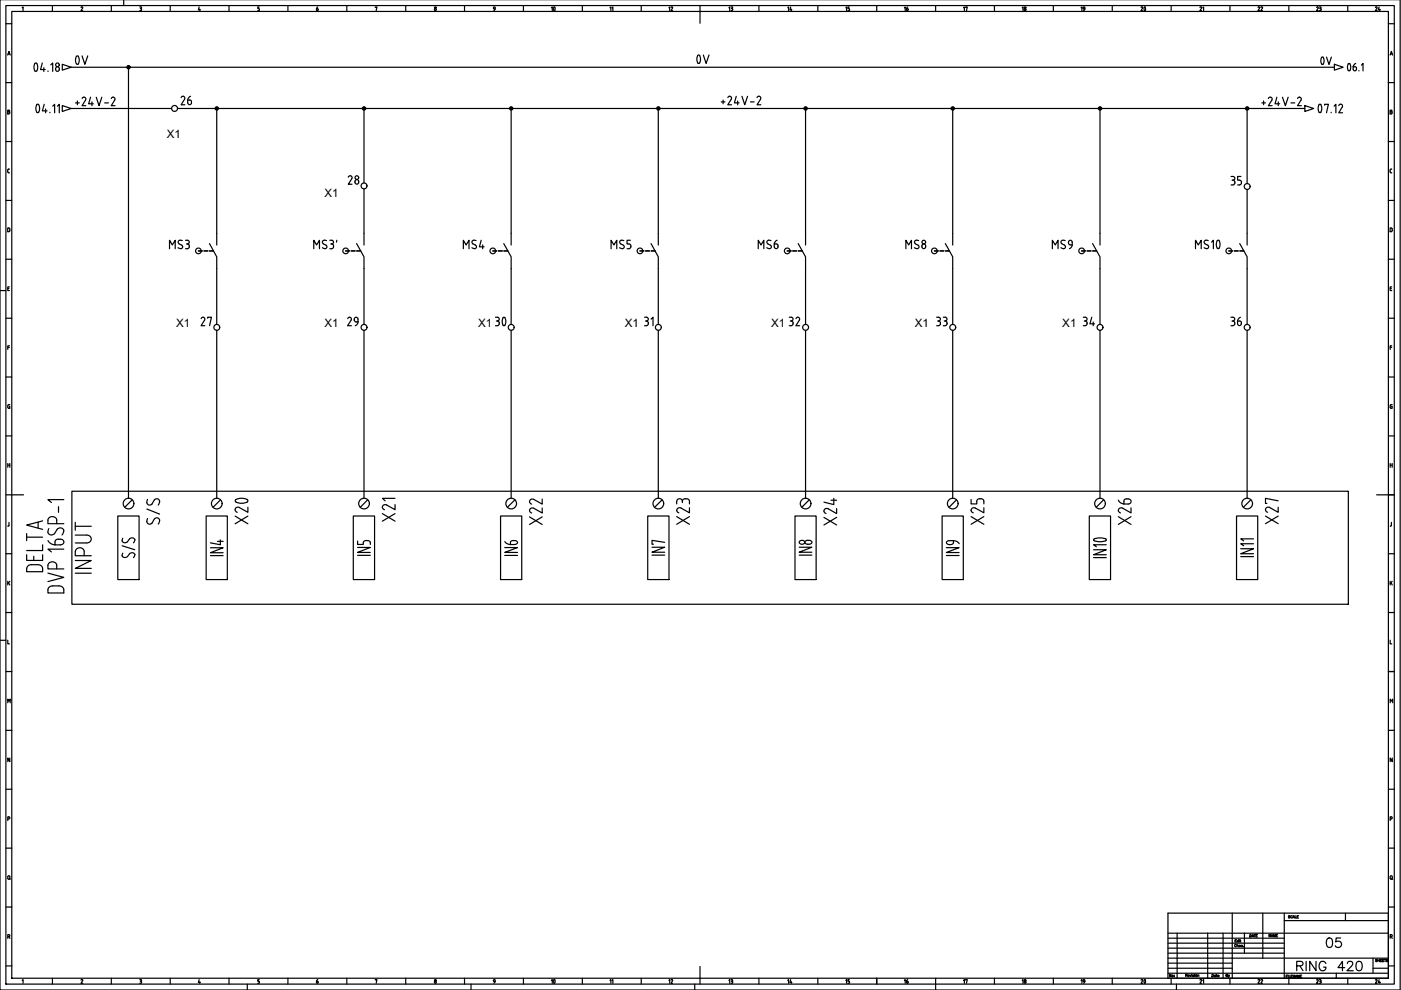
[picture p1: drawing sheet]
<svg xmlns="http://www.w3.org/2000/svg" width="297mm" height="210mm" viewBox="0 0 297 210" stroke-linecap="round" stroke-linejoin="round" font-family="sans-serif">
<!-- layer: 035 -->
<g fill="none" stroke="#000" stroke-width=".25">
<path d="M26.2 -.1v1.3M296.9 -.1v210h-296.9v-210M1.2 5h1.3M1.2 17.5h1.3M1.6 11.7l.3-.8 .3 .8M1.7 11.5h.4M2.5 2.4h291.9v205h-291.9zM4.7 1.6l.2-.1v.8M11.1 1.2v1.2M17.3 1.5l-.1 .1M17.4 1.5l.1 .2M17.5 1.7l-.3 .6h.3"/>
<path d="M23.6 1.2v1.2M29.6 1.5h.2M29.7 1.8h.1M29.8 1.5l.2 .1-.2 .2M29.8 1.8l.2 .2v.2l-.4 .1M36.1 1.2v1.2M42.2 1.5l-.1 .6h.4M42.4 1.9v.4M48.6 1.2v1.2M54.9 1.5h-.2v.3l.3 .2M55 2v.1M55 2.1l-.3 .2"/>
<path d="M61 1.2v1.2M73.5 1.2v1.2M79.6 1.6l.3-.1-.1 .8M86 1.2v1.2M98.5 1.2v1.2M111 1.2v1.2M123.5 1.2v1.2M136 1.2v1.2M148.4 1.2v1.2M160.9 1.2v1.2M173.4 1.2v1.2M185.9 1.2v1.2"/>
<path d="M198.4 1.2v1.2M210.8 1.2v1.2M223.3 1.2v1.2M235.8 1.2v1.2M248.3 1.2v1.2M260.8 1.2v1.2M273.3 1.2v1.2M285.7 1.2v1.2M294.3 5h1.3M294.3 17.5h1.3M294.7 11.7l.3-.8 .3 .8M294.8 11.5h.4"/>
<path d="M1.2 30h1.3M1.7 36.4l.3 .2M1.9 23.7l.2 .2-.1 .2-.4 .1v-.8h.4v.3h-.4M2 35.8l-.3 .1-.1 .5M294.3 30h1.3M294.7 36.1v.3M294.7 36.4l.2 .2M294.9 36.6h.2M294.9 35.8h.2M294.9 35.8l-.2 .3M295 23.7l.2 .2-.1 .2-.4 .1v-.8h.4v.3h-.4M1.2 42.5h1.3"/>
<path d="M1.2 55h1.3M2.1 48.6v.3M2.1 48.6l-.1-.2-.4-.1v.8l.4-.1 .1-.1M294.3 42.5h1.3M294.3 55h1.3M294.9 48.3h-.2v.8h.2M294.9 48.3l.2 .1 .1 .5-.3 .2M0 61.6h1.2M1.2 79.9h1.3M1.3 67.5h1.2M1.7 61.2h.2M1.7 73.7h.3"/>
<path d="M2 60.8h-.3v.8h.3M2 73.3h-.3v.8M294.3 79.9h1.3M294.4 67.5h1.2M294.7 61.2h.3M294.7 73.7h.4M295.1 60.8h-.4v.8h.4M295.1 73.3h-.4v.8M1.3 92.4h1.2M1.7 98.6h.4M1.7 98.3v.8M1.9 85.8h.2"/>
<path d="M1.9 85.8l-.2 .2v.4M1.9 86.1h.2v.5l-.4-.1v-.1M2.1 98.3v.8M294.4 92.4h1.2M294.7 98.3v.8M294.7 98.6h.5M295 85.8h.2M295 85.8l-.3 .2v.4M295 86.1h.2v.5l-.4-.1-.1-.1M295.2 98.3v.8M1.3 104.9h1.2M1.3 117.4h1.2"/>
<path d="M1.9 110.8v.6l-.2 .1M294.4 104.9h1.2M294.4 117.4h1.2M294.7 111.5h.1M295 110.8v.6l-.2 .1M0 135.8h1.2M1.3 129.9h1.2M1.7 135.7v.8h.3M1.7 123.2v.8M1.8 123.5l.3 .5M2.1 123.2l-.4 .5M294.4 129.9h1.2"/>
<path d="M294.7 135.7v.8h.4M294.7 123.2v.8M294.9 123.5l.3 .5M295.2 123.2l-.5 .5M1.3 142.4h1.2M1.3 154.8h1.2M1.7 149v-.8l.2 .5 .3-.5v.8M294.4 142.4h1.2M294.4 154.8h1.2M1.3 167.3h1.2M1.3 179.8h1.2M1.7 173.6h.3v-.4h-.3v.8"/>
<path d="M2.1 160.7v.8l-.4-.8v.8M294.4 167.3h1.2M294.4 179.8h1.2M294.7 173.6h.4v-.4h-.4v.8M295.2 160.7v.8l-.5-.8v.8M1.3 192.3h1.2M1.7 186.2l.2 .3 .2-.3M1.7 198.6l.3-.1v-.3h-.3v.8M1.9 198.6l.2 .4M1.9 186.3l.3 .2M2.1 185.9v.3M2.1 185.9l-.2-.2h-.2v.5"/>
<path d="M247.6 200h24.7M247.6 198.9h24.7M249.6 197.9v9.5M256.1 197.9v9.5M259.3 197.9v9.5M263.8 197.9v4.2M267.7 193.6v9.6M272.3 195.2h22.1M285.3 193.6v1.6M294.4 192.3h1.2M294.7 198.6l.4-.1v-.3h-.4v.8M295 198.6l.2 .4"/>
<path d="M1.3 204.8h1.2M4.7 207.9l.2-.2v.8M11.1 207.4v1.3M17.3 207.7l-.1 .1M17.4 207.7l.1 .3M17.5 208l-.3 .5h.3M23.6 207.4v1.3M29.6 207.7h.2M29.7 208h.1M29.8 207.7l.2 .2-.2 .1M29.8 208l.2 .2v.2l-.4 .1M36.1 207.4v1.3"/>
<path d="M42.2 207.7l-.1 .6h.4M42.4 208.1v.4M48.6 207.4v1.3M52.4 208.7v1.2M54.9 207.7h-.2v.3l.3 .2M55 208.2v.1M55 208.3l-.3 .2M61 207.4v1.3M73.5 207.4v1.3M79.6 207.8l.3-.1-.1 .8M86 207.4v1.3M98.5 207.4v1.3"/>
<path d="M99.9 208.7v1.2M111 207.4v1.3M123.5 207.4v1.3M136 207.4v1.3M147.3 208.7v1.2M148.4 207.4v1.3M160.9 207.4v1.3M173.4 207.4v1.3M185.9 207.4v1.3M198.4 207.4v2.5M210.8 207.4v1.3M223.3 207.4v1.3"/>
<path d="M235.8 207.4v1.3M247.6 203.2h13.7M247.6 204.2h13.7M247.6 205.3h13.7M247.6 202.1h24.7M247.6 201h24.7M247.6 206.3h46.8M248.3 207.4v1.3M249.4 208.7v1.2M291.1 205.3h3.3M294.4 204.8h1.2"/>
<circle cx="92.3" cy="2" r=".2"/>
<circle cx="92.3" cy="1.6" r=".18"/>
<circle cx="92.3" cy="208.3" r=".21"/>
<circle cx="92.3" cy="207.9" r=".18"/>
</g>
<!-- layer: 07 -->
<path d="M1.2 1.2h294.4v207.5h-294.4zM148.4 2.4v2.5M2.5 104.9h2.5M291.9 104.9h2.5M247.6 193.6h46.8v13.8h-46.8zM247.6 197.9h46.8M261.3 193.6v13.8M272.3 193.6v13.8M148.4 204.9v2.5M261.3 203.2h33.1" fill="none" stroke="#000" stroke-width=".25"/>
<!-- layer: 025 -->
<g fill="none" stroke="#000" stroke-width=".25">
<path d="M261.9 199.5h.1M262.2 199.2h-.3v.5h.3M262.6 199.5l-.2-.1-.1 .2 .1 .1h.2M262.6 199.2v.5M262.7 199.3h.1M262.8 199.4v.3M262.9 199.4h.2M263 199.2l.1 .5M265 198.2h.3l-.1 .4-.2 .1zM265.4 198.7l.2-.5 .2 .5M265.5 198.5h.2M265.9 198.2h.3"/>
<path d="M266 198.2v.5M266.3 198.4h.2M266.6 198.2h-.3v.5h.3M269.4 198.1v.5l-.4-.5v.5M269.5 198.6l.2-.5 .2 .5M269.6 198.5h.2M270 198.6v-.5l.2 .5 .2-.5v.5M270.6 198.4h.2M270.9 198.1h-.3v.5h.3M273.5 194.2h-.3l.3 .4h-.3M274 194.3a.18 .18 0 0 0-.2-.2 .18 .18 0 0 0-.2 .2v.2a.18 .18 0 0 0 .2 .1 .18 .18 0 0 0 .2-.1M274.1 194.6l.2-.5 .2 .5"/>
<path d="M274.2 194.5h.2M274.6 194.1v.5h.3M275 194.4h.2M275.3 194.1h-.3v.5h.3M248.3 206.6v.5l-.3-.5v.5M249 206.8h.1M249 207.1h.1M251.4 206.8l.3-.1v-.1l-.3-.1v.5M251.5 206.8l.2 .2M251.9 206.9h.2v-.2l-.2 .3h.2M262.1 200.4a.18 .18 0 0 0-.2-.2 .18 .18 0 0 0-.1 .2v.1a.18 .18 0 0 0 .1 .2 .18 .18 0 0 0 .2-.1M262.3 200.5l.2-.1 .1 .3"/>
<path d="M262.3 200.2v.5M262.7 200.5h.3v-.1a.18 .18 0 0 0-.3 .2 .16 .16 0 0 0 .3 .1M263.4 200.5v-.1a.16 .16 0 0 0-.2 .1 .16 .16 0 0 0 0 .2 .16 .16 0 0 0 .2 0M263.6 200.7h.1M292 203.5h-.4l.4 .2-.1 .2-.3-.1M292.1 203.4v.5M292.1 203.6h.4M292.5 203.4v.5M292.7 203.6h.2M293 203.4h-.3v.5h.3M293.1 203.6h.2M293.4 203.4h-.3v.5h.3"/>
<path d="M293.5 203.4h.3M293.7 203.4v.5M294.3 203.5h-.4l.4 .2-.1 .2-.3-.1"/>
<circle cx="248.6" cy="206.9" r=".17"/>
</g>
<!-- layer: SYMS -->
<g fill="none" stroke="#000" stroke-width=".25">
<path d="M42.1 53.2h.8M43.2 53.2h.9M44.4 51.6l1.6 2.9v2.5M44.4 53.2h.9M46 49.5v2.5M73.3 53.2h.8M74.4 53.2h.9M75.6 51.6l1.6 2.9v2.5M75.6 53.2h.9M77.2 49.5v2.5M104.5 53.2h.8M105.7 53.2h.8"/>
<path d="M106.8 51.6l1.6 2.9v2.5M106.8 53.2h.9M108.4 49.5v2.5M135.7 53.2h.8M136.9 53.2h.8M138 51.6l1.6 2.9v2.5M138 53.2h.9M139.6 49.5v2.5M169.2 51.6l1.6 2.9v2.5M169.2 53.2h.9M170.8 49.5v2.5M198.1 53.2h.8"/>
<path d="M199.3 53.2h.8M200.4 51.6l1.6 2.9v2.5M200.5 53.2h.8M202 49.5v2.5M229.3 53.2h.8M230.5 53.2h.8M231.6 51.6l1.6 2.9v2.5M231.7 53.2h.8M233.2 49.5v2.5M260.5 53.2h.9M261.7 53.2h.8M262.8 51.6l1.6 2.9v2.5"/>
<path d="M262.9 53.2h.8M264.4 49.5v2.5M15.2 104.2h270.7v23.9h-270.7zM25 109.4h4.5v13.5h-4.5zM43.7 109.4h4.5v13.5h-4.5zM74.9 109.4h4.5v13.5h-4.5zM78 106l-1.6 1.6M106.1 109.4h4.5v13.5h-4.5zM109.2 106l-1.6 1.6M137.3 109.4h4.5v13.5h-4.5zM140.4 106l-1.6 1.6M168.6 109.4h4.4v13.5h-4.4z"/>
<path d="M171.6 106l-1.6 1.6M199.7 109.4h4.5v13.5h-4.5zM202.8 106l-1.6 1.6M230.9 109.4h4.6v13.5h-4.6zM234 106l-1.6 1.6M262.2 109.4h4.5v13.5h-4.5zM265.2 106l-1.6 1.6"/>
<circle cx="27.3" cy="14.2" r=".35"/>
<circle cx="27.3" cy="14.2" r=".22"/>
<circle cx="27.3" cy="14.2" r=".12"/>
<circle cx="46" cy="23" r=".35"/>
<circle cx="46" cy="23" r=".22"/>
<circle cx="46" cy="23" r=".12"/>
<circle cx="77.2" cy="23" r=".35"/>
<circle cx="77.2" cy="23" r=".22"/>
<circle cx="77.2" cy="23" r=".12"/>
<circle cx="108.4" cy="23" r=".35"/>
<circle cx="108.4" cy="23" r=".22"/>
<circle cx="108.4" cy="23" r=".12"/>
<circle cx="139.6" cy="23" r=".35"/>
<circle cx="139.6" cy="23" r=".22"/>
<circle cx="139.6" cy="23" r=".12"/>
<circle cx="170.8" cy="23" r=".35"/>
<circle cx="170.8" cy="23" r=".22"/>
<circle cx="170.8" cy="23" r=".12"/>
<circle cx="202" cy="23" r=".35"/>
<circle cx="202" cy="23" r=".22"/>
<circle cx="202" cy="23" r=".12"/>
<circle cx="233.2" cy="23" r=".35"/>
<circle cx="233.2" cy="23" r=".22"/>
<circle cx="233.2" cy="23" r=".12"/>
<circle cx="264.4" cy="23" r=".35"/>
<circle cx="264.4" cy="23" r=".22"/>
<circle cx="264.4" cy="23" r=".12"/>
<circle cx="42.1" cy="53.2" r=".6"/>
<circle cx="73.3" cy="53.2" r=".6"/>
<circle cx="104.5" cy="53.2" r=".6"/>
<circle cx="135.7" cy="53.2" r=".6"/>
<circle cx="198.1" cy="53.2" r=".6"/>
<circle cx="229.3" cy="53.2" r=".6"/>
<circle cx="260.5" cy="53.2" r=".6"/>
<circle cx="27.3" cy="106.8" r="1.13"/>
<circle cx="77.2" cy="106.8" r="1.13"/>
<circle cx="108.4" cy="106.8" r="1.13"/>
<circle cx="139.6" cy="106.8" r="1.13"/>
<circle cx="170.8" cy="106.8" r="1.13"/>
<circle cx="202" cy="106.8" r="1.13"/>
<circle cx="233.2" cy="106.8" r="1.13"/>
<circle cx="264.4" cy="106.8" r="1.13"/>
</g>
<!-- layer: TAGS -->
<g fill="none" stroke="#000" stroke-width=".25">
<path d="M35.9 52.7v-1.8l.6 1 .6-1v1.8M38.6 51a.47 .47 0 0 0-.6 0 .47 .47 0 0 0 0 .7l.5 .3a.44 .44 0 0 1 .1 .6 .44 .44 0 0 1-.7 0l-.2-.1M39.3 50.9h.4a.39 .39 0 0 1 .4 .4 .39 .39 0 0 1-.4 .4M39.5 51.7h.2M39.7 51.7a.51 .51 0 0 1 .4 .5 .51 .51 0 0 1-.4 .5h-.4M66.5 52.7v-1.8l.6 1 .6-1v1.8M68.4 52.5l.5 .2M69.2 51a.47 .47 0 0 0-.7 0 .47 .47 0 0 0 .1 .7l.7 .5-.1 .4-.3 .1M69.9 50.9h.4a.39 .39 0 0 1 .4 .4 .39 .39 0 0 1-.4 .4M70.1 51.7h.2M70.3 51.7a.51 .51 0 0 1 .4 .5 .51 .51 0 0 1-.4 .5h-.4M71.4 50.9l-.1 .4"/>
<path d="M98.2 52.7v-1.8l.6 1 .6-1v1.8M100.2 51.7l.6 .3a.43 .43 0 0 1 .1 .6 .43 .43 0 0 1-.7 0l-.1-.1M100.9 51a.47 .47 0 0 0-.6 0 .47 .47 0 0 0 0 .7M102 50.9l-.4 1.4h1M102.3 51.9v.8M129.6 52.7v-1.8l.6 1 .6-1v1.8M131.6 51.7l.5 .3a.44 .44 0 0 1 .1 .6 .44 .44 0 0 1-.7 0l-.1-.1M132.3 51a.47 .47 0 0 0-.7 0 .47 .47 0 0 0 0 .7M133.6 50.9h-.7v.8h.5a.51 .51 0 0 1 .4 .5 .51 .51 0 0 1-.4 .5h-.5M192.1 52.7v-1.8l.6 1 .6-1v1.8M194.8 51a.47 .47 0 0 0-.7 0 .47 .47 0 0 0 0 .7l.5 .3a.44 .44 0 0 1 .1 .6 .44 .44 0 0 1-.6 0l-.2-.1M195.5 52.1v.2"/>
<path d="M195.5 52.1a.42 .42 0 0 1 .5-.4 .42 .42 0 0 1 .3 .6 .39 .39 0 0 1-.4 .4 .39 .39 0 0 1-.4-.4M223.1 52.7v-1.8l.6 1 .6-1v1.8M225.8 51a.48 .48 0 0 0-.6 0 .48 .48 0 0 0 0 .7l.5 .3a.44 .44 0 0 1 .1 .6 .44 .44 0 0 1-.7 0l-.2-.1M226.5 51.3a.47 .47 0 0 0 .4 .6M226.5 51.3a.39 .39 0 0 1 .4-.4 .39 .39 0 0 1 .4 .4M226.9 51.9h.4M227.3 51.3a1.15 1.15 0 0 1-.6 1.4M253.5 52.7v-1.8l.6 1 .6-1v1.8M255.3 52.5l.6 .2M256.2 51a.47 .47 0 0 0-.7 0 .47 .47 0 0 0 0 .7l.8 .5-.1 .4-.3 .1M256.9 51.3l.4-.4v1.8M258.5 51a1.68 1.68 0 0 1 0 1.6"/>
<path d="M258.5 51l-.2-.1a1.19 1.19 0 0 0 0 1.8l.2-.1M25.9 115.7l2.7 .9M26 117.3l-.1 .5M26 114.1a.62 .62 0 0 0 .1 .9 .62 .62 0 0 0 .9-.1M28.6 117.6l-.3 .6M28.6 117.6a.68 .68 0 0 0-1.1-.2l-.5 .6-.4 .2a.58 .58 0 0 1-.7-.4M44.6 116.1h2.7l-2.7 1.1h2.7M44.6 117.8h2.7M46.7 114.5v1l-2.1-.4M75.8 116.1h2.7l-2.7 1h2.7M75.8 117.7h2.7M77.6 114.6a.71 .71 0 0 1 .9 .4"/>
<path d="M77.6 114.6l-.5 .2-.1 .6h-1.2v-.7M78.5 115v.4M107 116.1h2.7l-2.7 1h2.7M107 117.8h2.7M107 114.8a1.4 1.4 0 0 0 1.2 .7M108.4 114.7l.4-.1a.58 .58 0 0 1 .6 .1 .58 .58 0 0 1 .2 .5l-.5 .2-.9 .1zM138.2 116h2.7l-2.7 1.1h2.7M138.2 117.7h2.7M140.9 115l-2.7-.4v.8h.3M169.4 116h2.7l-2.7 1.1h2.7M169.4 117.7h2.7M169.5 114.8a.69 .69 0 0 1 1.1 .2 .57 .57 0 0 1-.6 .4 .57 .57 0 0 1-.5-.6z"/>
<path d="M170.7 114.8l.5-.2a.57 .57 0 0 1 .7 0 .57 .57 0 0 1 .2 .6l-.6 .2a.57 .57 0 0 1-.6-.1 .57 .57 0 0 1-.2-.5zM200.6 116.1h2.7l-2.7 1.1h2.7M200.6 117.8h2.7M201.3 115.5h.2M202.1 114.6h-.8l-.6 .2v.5l.6 .2M202.1 114.6a1.4 1.4 0 0 1 1.3 .7M202.1 114.6v.5M202.2 115l-.3 .4-.3 .1M231.9 116.6h2.6l-2.6 1h2.6M231.9 118.2h2.6M234.4 114.2l-1.4-.2-1 .2-.1 .3a2.42 2.42 0 0 0 2.5 .2M234.5 115.5h-2.6l.6 .4"/>
<path d="M263.1 116.3h2.7l-2.7 1.1h2.7M263.1 118h2.7M265.8 115.3h-2.7l.6 .4M265.8 114.3h-2.7l.6 .4"/>
<circle cx="195.9" cy="51.3" r=".39"/>
</g>
<!-- layer: MISC -->
<path d="M10.2 119.9v.7h3.3M10.2 110.3v.7h3.3M11.7 115.5h1.1M12.1 112.3l.4-.3a.78 .78 0 0 1 1 .5M12.4 107.4v1.2M12.8 114.3l-.8 .1-.3 .2v.3M13.5 116.4h-3.3l.7 .6M13.5 105.9h-3.3l.7 .6M10.2 121.5l3.3 .9-3.3 .9M10.5 124.5a3.3 3.3 0 0 1 2.7 0l.3 .5v.7h-3.3v-.7z" fill="none" stroke="#000" stroke-width=".25"/>
<g fill="none" stroke="#000" stroke-width=".25">
<path d="M15.1 14.3h267.8M27.2 14.3v91.4M15.1 23h21.3M37.6 23h239M46 23v26.5M77.2 23v15.8M108.4 23v26.5M139.6 23v26.5M170.8 23v26.5M202 23v26.5M233.2 23v26.5M264.4 23v15.9"/>
<path d="M46 57v11.8M77.2 40v9.5M77.2 57v11.8M108.4 57v11.8M139.6 57v11.8M170.8 57v11.8M202 57v11.8M233.2 57v11.8M264.4 40.2v9.3M264.4 57v11.8M46 70v35.7M77.2 70v35.7"/>
<path d="M108.4 70v35.7M139.6 70v35.7M170.8 70v35.7M202 70v35.7M233.2 70v35.7M264.4 70v35.7"/>
</g>
<!-- layer: XREF -->
<g fill="none" stroke="#000" stroke-width=".25">
<path d="M7.4 13.4l.2-.1a1.16 1.16 0 0 1 0 1.8l-.2-.1M7.4 13.5a1.68 1.68 0 0 0 0 1.5M9 13.3l-.4 1.4h1M9.3 14.3v.8M285.9 13.5h.1a1.05 1.05 0 0 1 0 1.5l-.1-.1M286.9 14.2v.5a.4 .4 0 0 0 .5 .2 .4 .4 0 0 0 .3-.4 .4 .4 0 0 0-.4-.3M286.9 14.2h.4M287.4 13.5l-.2 .1-.3 .6M288.1 15h.1M288.6 13.8l.4-.3v1.5M8.2 22.2l-.2-.1a1.23 1.23 0 0 0 0 1.8l.2-.1M8.2 22.2a1.68 1.68 0 0 1 0 1.6"/>
<path d="M9.4 22.1l-.4 1.4h1M9.7 23.1v.8M10.6 23.8v.1M11.2 22.5l.4-.4v1.8M12.2 22.5l.4-.4v1.8M279.7 22.2l.2-.1a1.23 1.23 0 0 1 0 1.8l-.2-.1a1.68 1.68 0 0 1 0-1.6zM280.8 22.3v-.2h.8l-.4 1.8M282.2 23.8v.1M282.9 22.5l.3-.4v1.8M283.8 22.4a.41 .41 0 0 1 .6-.3 .41 .41 0 0 1 .2 .6l-.8 1.2h.8"/>
</g>
<text font-size="8.8" x="54.7" y="112.2" transform="rotate(-90 54.7 112.2)">X20</text>
<text font-size="8.4" x="36" y="113.6" transform="rotate(-90 36 113.6)">S/S</text>
<text font-size="7.1" x="143.9" y="15.5">0V</text>
<g font-size="6.6">
<text x="12.3" y="15.5">0V</text>
<text x="159.5" y="55">MS6</text>
<text x="102.7" y="70.9">30</text>
<text x="9.9" y="122.4" transform="rotate(-90 9.9 122.4)">DELTA</text>
<text x="20.1" y="122.8" transform="rotate(-90 20.1 122.8)">INPUT</text>
</g>
<g font-size="6.2">
<text x="276.6" y="15.5">0V</text>
<text x="84.7" y="111.8" transform="rotate(-90 84.7 111.8)">X21</text>
<text x="147.1" y="112.5" transform="rotate(-90 147.1 112.5)">X23</text>
<text x="209.5" y="112.5" transform="rotate(-90 209.5 112.5)">X25</text>
<text x="240.6" y="112.5" transform="rotate(-90 240.6 112.5)">X26</text>
<text x="272" y="112.2" transform="rotate(-90 272 112.2)">X27</text>
</g>
<g font-size="5.7">
<text x="115.7" y="112.5" transform="rotate(-90 115.7 112.5)">X22</text>
<text x="178.2" y="112.5" transform="rotate(-90 178.2 112.5)">X24</text>
</g>
<g font-size="5.3">
<text x="280.1" y="202.1">05</text>
<text x="273.8" y="207.1">RING 420</text>
</g>
<g font-size="4.9">
<text x="14.8" y="23.6">+24V-2</text>
<text x="37" y="23.3">26</text>
<text x="151.7" y="23.3">+24V-2</text>
<text x="266.3" y="23.6">+24V-2</text>
<text x="72.7" y="40.2">28</text>
<text x="259.6" y="40.6">35</text>
<text x="41.3" y="70.2">27</text>
<text x="72.3" y="70.2">29</text>
<text x="135.5" y="70.2">31</text>
<text x="166.2" y="70.2">32</text>
<text x="197.2" y="70.2">33</text>
<text x="228.6" y="70.2">34</text>
<text x="259.6" y="70.2">36</text>
</g>
<g font-size="4.4">
<text x="115" y="3.9">10</text>
<text x="240.2" y="3.9">20</text>
<text x="115" y="209.9">10</text>
<text x="240.2" y="209.9">20</text>
</g>
<g font-size="3.5">
<text x="66" y="3.5">6</text>
<text x="103" y="3.5">9</text>
<text x="128.1" y="3.5">11</text>
<text x="140.8" y="3.5">12</text>
<text x="153.5" y="3.5">13</text>
<text x="165.8" y="3.5">14</text>
<text x="178.2" y="3.5">15</text>
<text x="190.5" y="3.5">16</text>
<text x="203.2" y="3.5">17</text>
<text x="215.5" y="3.5">18</text>
<text x="227.9" y="3.5">19</text>
<text x="256.1" y="3.5" transform="rotate(-90 256.1 3.5)">21</text>
<text x="268.5" y="3.5" transform="rotate(-90 268.5 3.5)">22</text>
<text x="280.8" y="3.5" transform="rotate(-90 280.8 3.5)">23</text>
<text x="290.3" y="3.5">24</text>
<text x="293.5" y="150.3">M</text>
<text x="293.5" y="187.7">Q</text>
<text x="66" y="209.5">6</text>
<text x="103" y="209.5">9</text>
<text x="128.1" y="209.5">11</text>
<text x="140.8" y="209.5">12</text>
<text x="153.5" y="209.5">13</text>
<text x="165.8" y="209.5">14</text>
<text x="178.2" y="209.5">15</text>
<text x="190.5" y="209.5">16</text>
<text x="203.2" y="209.5">17</text>
<text x="215.5" y="209.5">18</text>
<text x="227.9" y="209.5">19</text>
<text x="256.1" y="209.5" transform="rotate(-90 256.1 209.5)">21</text>
<text x="261.4" y="208.5" transform="rotate(-90 261.4 208.5)">By</text>
<text x="268.5" y="209.5" transform="rotate(-90 268.5 209.5)">22</text>
<text x="280.8" y="209.5" transform="rotate(-90 280.8 209.5)">23</text>
<text x="290.3" y="209.5">24</text>
</g>
<g font-size="2.4">
<text x="35.4" y="29.2">X1</text>
<text x="68.8" y="41.8">X1</text>
<text x="37.4" y="69.4">X1</text>
<text x="68.8" y="69.4">X1</text>
<text x="101.4" y="69.4">X1</text>
<text x="132.5" y="69.4">X1</text>
<text x="163.5" y="69.4">X1</text>
<text x="194" y="69.4">X1</text>
<text x="225.2" y="69.4">X1</text>
</g>
</svg>
